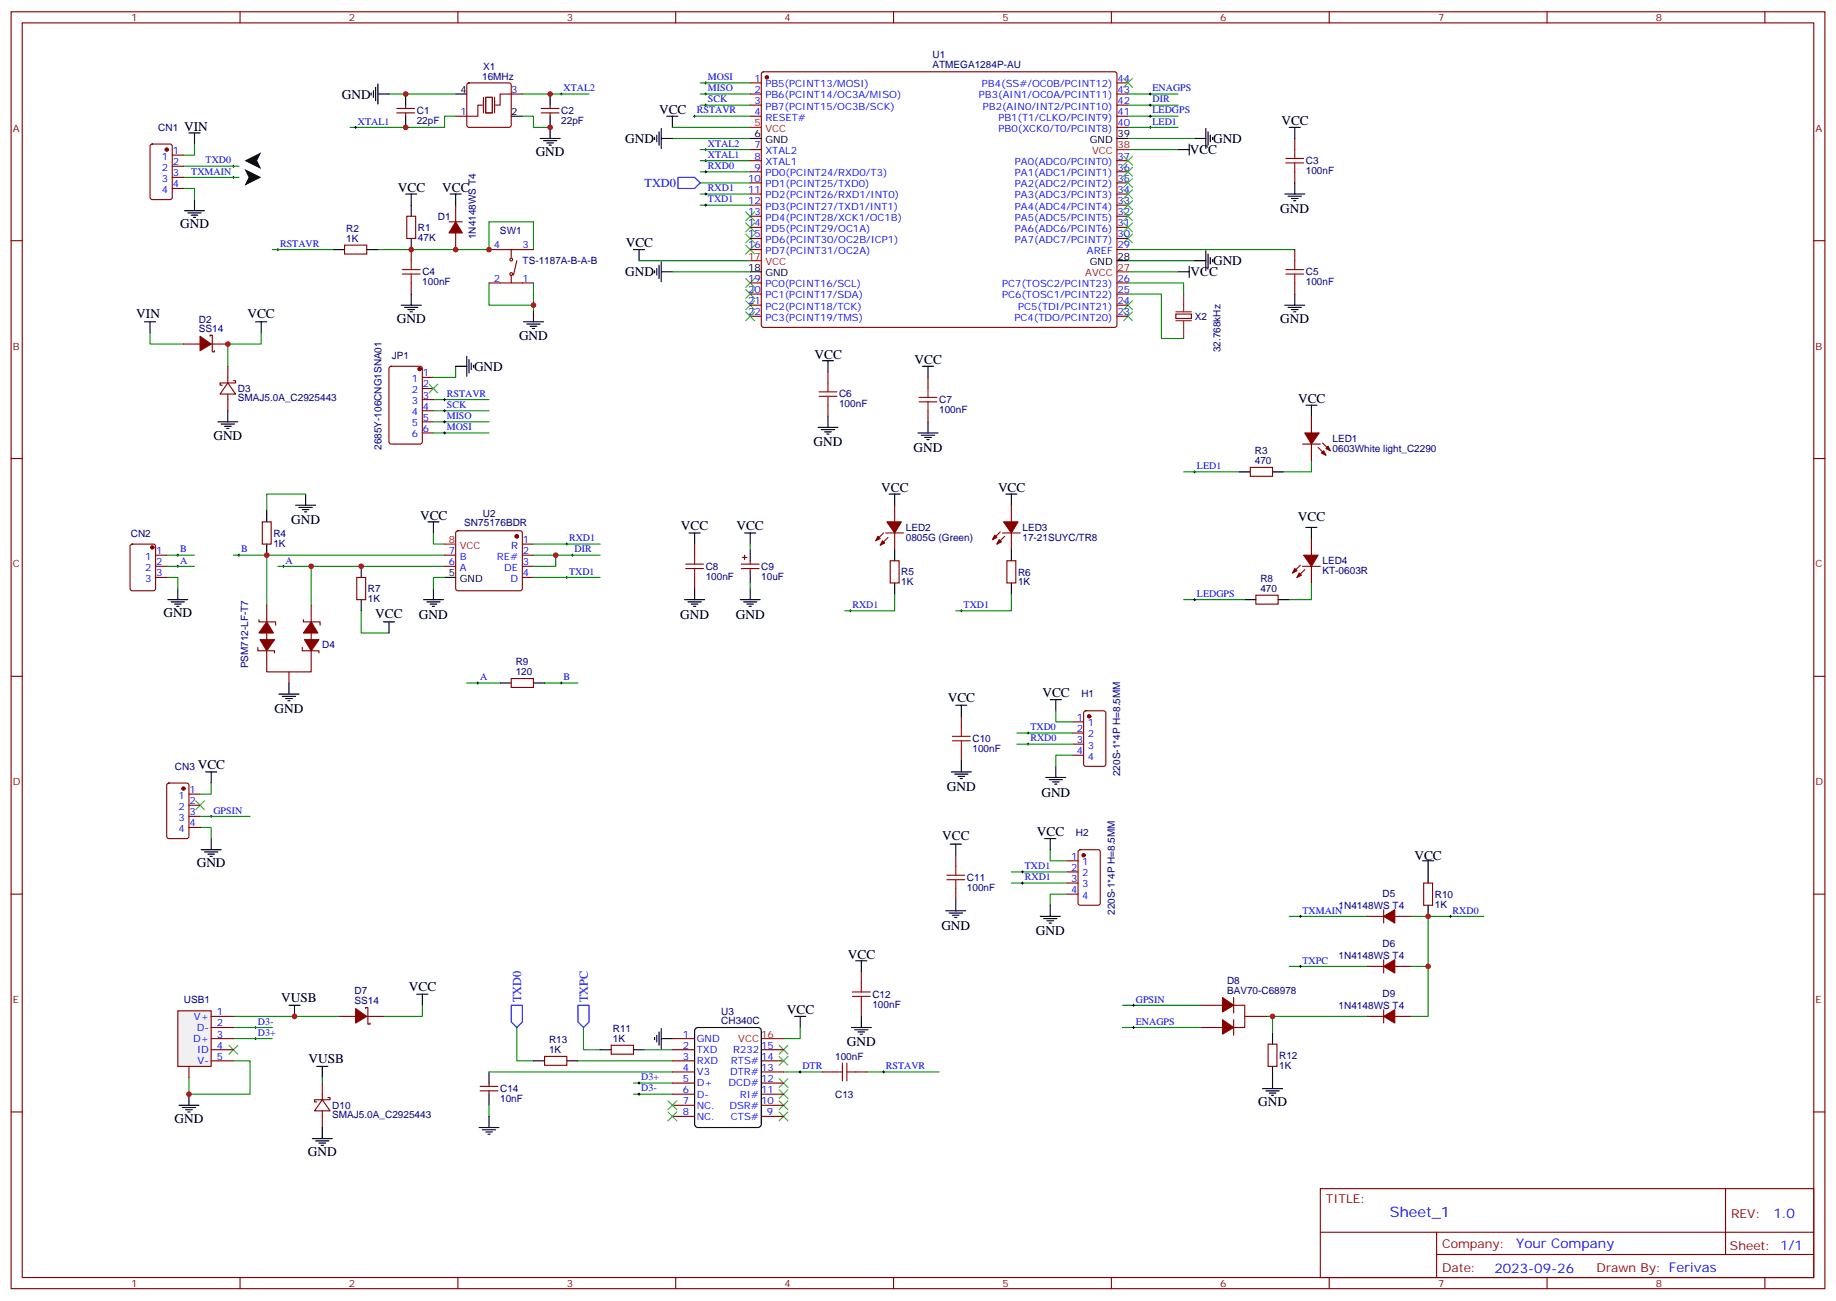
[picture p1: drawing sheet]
<svg xmlns="http://www.w3.org/2000/svg" width="583mm" height="413mm" viewBox="0 0 583 413" stroke-linecap="round" stroke-linejoin="round" font-family="sans-serif">
<g fill="none" stroke="#870000" stroke-width=".35">
<path d="M3.5 3.7h575.8v405.4h-575.8zM7.1 7.3h568.6v398.3h-568.6zM76.2 3.7v3.6M145.3 3.7v3.6M214.5 3.7v3.6M283.6 3.7v3.6M352.8 3.7v3.6M421.9 3.7v3.6M491.1 3.7v3.6M560.2 3.7v3.6M125.9 35.8h5.7M125.9 34.4h5.7"/>
<path d="M128.8 33.4v1M128.8 35.8v1.1M144.6 36.9h3.6M148.4 26.5l.5-.2h12.7l.5 .2 .2 .5v12.7l-.3 .5-.4 .2h-12.7l-.5-.2-.2-.5v-12.7zM162.3 29.8h3.5M171.8 35.8h5.6M171.8 34.4h5.6M174.6 33.4v1M174.6 35.8v1.1M238.1 36.9h3.6M238.1 29.8h3.6M238.1 26.3h3.6"/>
<path d="M238.1 33.4h3.6M241.9 23l.5-.2h111.4l.5 .2 .2 .5v80l-.7 .4h-111.7l-.4-.7v-79.7zM354.5 36.9h3.6M354.5 29.8h3.6M354.5 26.3h3.6M354.5 33.4h3.6M47.9 45.9l.4-.2h5.7l.6 .5 .1 16.5-.5 .6-5.9 .1-.6-.5-.1-16.5zM54.7 49.2h3.5M54.7 52.8h3.5M54.7 56.3h3.5M54.7 59.8h3.5M238.1 47.5h3.6"/>
<path d="M238.1 51h3.6M238.1 54.5h3.6M238.1 58.1h3.6M354.5 51h3.6M354.5 54.5h3.6M354.5 58.1h3.6M354.5 40.4h3.6M3.5 76.4h3.6M109.4 77.8h7v2.8h-7zM129.1 68.7h2.8v7h-2.8zM130.5 79.2v3.6M142.5 70.4h4.3"/>
<path d="M144.6 65.1v5.3M144.6 73.9v5.3M155.2 79.2h14.1M162.3 79.2v2.5M238.1 79.2h3.6M238.1 61.6h3.6M238.1 65.1h3.6M238.1 68.7h3.6M238.1 72.2h3.6M238.1 75.7h3.6M354.5 79.2h3.6M354.5 61.6h3.6"/>
<path d="M354.5 65.1h3.6M354.5 68.7h3.6M354.5 72.2h3.6M354.5 75.7h3.6M411 79.2v3.6M575.7 76.4h3.6M130.5 89.8v3.5M155.2 89.8h14.1M162.3 87.3v2.5M164 82.8l-1 4.5M238.1 89.8h3.6M238.1 93.3h3.6"/>
<path d="M238.1 96.9h3.6M354.5 89.8h3.6M354.5 93.3h3.6M354.5 96.9h3.6M373.2 99.7h5v1.4h-5zM411 89.8v3.5M58.2 109.2h5.3M66.7 106.8v-.4h.7v5.3h.7v-.4M67 109.2h5.3M123.7 116.5l.5-.2h9.1l.7 .4 .1 23.6-.5 .6-9.4 .1-.7-.5v-23.5zM134.1 119.8h3.5M238.1 100.4h3.6"/>
<path d="M262.8 118v3.6M354.5 100.4h3.6M134.1 123.3h3.5M134.1 126.9h3.5M134.1 130.4h3.5M134.1 133.9h3.5M134.1 137.4h3.5M262.8 128.6v3.6M3.5 145.6h3.6M396.9 148.4h7v2.8h-7zM575.7 145.6h3.6M41.5 172.9l.5-.2h6.7l.6 .5 .1 13.6-.5 .7h-6.9l-.7-.4v-13.7z"/>
<path d="M49.4 176.2h3.5M49.4 179.8h3.5M83.3 165.7h2.8v7h-2.8zM141.1 176.2h3.5M141.1 179.8h3.5M144.9 168.7l.4-.2h19.8l.5 .2 .2 .5v17.6l-.2 .5-.5 .2h-19.8l-.5-.2-.2-.5v-17.6zM165.8 172.7h3.5M165.8 176.2h3.5M165.8 179.8h3.5M220.5 172.7v3.5M235.3 179.1h5.6M235.7 177h1.4"/>
<path d="M236.4 176.2v1.5M238.1 178v1.1M280.5 169.2l-2.5 2.5M281.2 169.2h5.6M281.9 170.6l-2.5 2.5M282.6 178h2.8v7.1h-2.8zM284 160.4v5.3M284 169.2v5.3M317.5 168.8l-2.5 2.5M318.2 169.2h5.6M318.9 170.3l-2.5 2.4M319.6 178h2.8v7.1h-2.8z"/>
<path d="M321 160.4v5.3M321 169.2v5.3M49.4 183.3h3.5M82.2 196.7v.7h5.3v1.1M84.7 192.1v5.3M96.3 196.7v.7h5.3v1.1M98.8 192.1v5.3M113.2 183.3h2.9v7.1h-2.9zM165.8 183.3h3.5M220.5 183.3v3.5M235.3 180.5h5.6M238.1 180.5v1"/>
<path d="M3.5 214.7h3.6M81.8 205.5v1.1h5.3v.7M84.7 206.6v6.7h14.1v-6.7M84.7 200.9v2.2M91.7 213.3v3.5M96 205.5v1.1h5.2v.7M98.8 200.9v2.2M162.3 215.4h7v2.8h-7zM575.7 214.7h3.6M3.5 283.8h3.6M575.7 283.8h3.6M273.4 308.5v3.6"/>
<path d="M273.4 319.1v3.6M107.6 322.7h5.3M116.1 320.2v-.4h.7v5.3h.7v-.3M116.4 322.7h5.3M172.9 335.4h7v2.8h-7zM194 331.8h7.1v2.8h-7.1zM213.4 333.2h7.1M213.4 336.8h7.1M213.4 329.7h7.1M241.7 333.2h7M241.7 336.8h7M3.5 353h3.6"/>
<path d="M102.3 349.1l2.5 3.5h-5zM102.3 343.8v5.3M102.3 352.6v5.3M104.1 348.4h.7v.7h-5v.7h.7M152.4 346.3h5.6M152.4 344.9h5.6M155.2 343.8v1.1M155.2 346.3v1M213.4 340.3h7.1M213.4 343.8h7.1M213.4 347.3h7.1M213.4 350.9h7.1"/>
<path d="M213.4 354.4h7.1M241.7 340.3h7M241.7 343.8h7M241.7 347.3h7M241.7 350.9h7M241.7 354.4h7M261.1 340.3h3.5M271.6 340.3h3.6M575.7 353h3.6M419.1 377.3h156.6v28.3h-156.6zM547.7 377.4v20.8M419.1 391.2h156.5"/>
<path d="M456 398.2h119.6M456 391.2v14.1M76.2 405.6v3.5M145.3 405.6v3.5M214.5 405.6v3.5M283.6 405.6v3.5M352.8 405.6v3.5M421.9 405.6v3.5M491.1 405.6v3.5M560.2 405.6v3.5"/>
<circle cx="162.3" cy="82.4" r=".44"/>
<circle cx="162.3" cy="87" r=".44"/>
</g>
<g fill="none" stroke="#000" stroke-width=".32">
<path d="M177.8 29.8h.7M178.2 29.5v.7M220.1 36.9h.7M220.5 36.5v.8M223.7 26.3h.7M223.7 33.4h.7M223.7 29.8h.7M224 26v.7M224 29.5v.7M224 33v.7M73.7 52.8h.7M73.7 56.3h.7"/>
<path d="M74.1 52.4v.7M74.1 56v.7M112.5 40.4h.7M112.9 40.1v.7M223.7 47.5h.7M223.7 51h.7M224 47.1v.7M224 50.7v.7M364.8 40.4h.7M365.1 40.1v.7M87.8 79.2h.7M88.2 78.9v.7"/>
<path d="M140.8 126.9h.7M140.8 130.4h.7M140.8 133.9h.7M140.8 137.4h.7M141.1 126.5v.7M141.1 130v.7M141.1 133.6v.7M141.1 137.1v.7M378.9 149.8h.7M379.2 149.4v.7M56.1 179.8h.7M56.1 176.2h.7"/>
<path d="M56.4 175.9v.7M56.4 179.4v.7M75.5 176.2h.7M75.8 175.9v.7M89.6 179.8h.7M90 179.4v.7M179.6 172.7h.7M179.9 172.4v.7M181.3 176.2h.7M181.7 175.9v.7M179.6 183.3h.7M179.9 183v.7"/>
<path d="M269.5 193.9h.7M269.9 193.5v.7M304.8 193.9h.7M305.2 193.5v.7M151.3 216.8h.7M151.7 216.5v.7M177.8 216.8h.7M178.2 216.5v.7M80.8 329.7h.7M80.8 326.2h.7M81.1 325.8v.7M81.1 329.4v.7"/>
<path d="M254 339.9v.7M280.5 339.9v.7M202.5 343.8h.7M202.5 347.3h.7M202.8 343.5v.7M202.8 347v.7M253.6 340.3h.8M280.1 340.3h.7"/>
</g>
<g fill="none" stroke="#000" stroke-width=".35">
<path d="M117.8 29.5v.7M118.5 28.8v2.1M119.2 27.7v4.3M119.9 29.8h3.6M119.9 26.7v6.3M128.8 29.8v3.6M128.8 36.9v3.5M144.6 29.8h3.6M162.3 36.9h3.5M174.6 29.8v3.6M174.6 36.9v7.1M211.7 36.9h3.5"/>
<path d="M213.4 36.9v3.5M60 42.2h3.5M61.7 42.2v3.5M171.4 44h6.4M172.5 44.7h4.2M173.6 45.4h2.1M174.3 46.1h.7M207.8 43.6v.7M208.5 42.9v2.1M209.2 41.8v4.3M209.9 44h3.5M209.9 40.8v6.3"/>
<path d="M238.1 44h3.6M354.5 44h3.6M373.9 47.5h3.6M377.5 45.7v3.5M379.2 44h3.6M382.8 40.8v6.3M383.5 41.8v4.3M384.2 42.9v2.1M384.9 43.6v.7M58.6 66.9h6.3M59.6 67.6h4.3M60.7 68.3h2.1"/>
<path d="M61.4 69h.7M61.7 63.4v3.5M105.8 79.2h3.6M116.4 79.2h3.5M128.8 61.6h3.5M130.5 61.6v7.1M130.5 75.7v3.5M142.9 61.6h3.5M144.6 61.6v3.5M201.1 79.2h3.5M202.8 79.2v3.6M382.8 79.6v6.3"/>
<path d="M127.4 96.9h6.3M128.4 97.6h4.2M129.5 98.3h2.1M130.2 99h.7M130.5 93.3v3.6M169.3 98.6v3.6M207.8 85.9v.7M208.5 85.2v2.1M209.2 84.2v4.2M209.9 86.3h3.5M209.9 83.1v6.4M238.1 86.3h3.6"/>
<path d="M354.5 82.8h3.6M373.9 86.3h3.6M377.5 84.5v3.6M379.2 82.8h3.6M383.5 80.6v4.3M384.2 81.7v2.1M384.9 82.4v.7M407.8 96.9h6.4M408.9 97.6h4.2M409.9 98.3h2.1M410.6 99h.7M411 93.3v3.6"/>
<path d="M45.9 102.2h3.5M47.6 102.2v3.5M81.1 102.2h3.6M82.9 102.2v3.5M144.6 116.3h3.6M148.2 113.1v6.4M148.9 114.2v4.2M149.6 115.2v2.1M150.3 115.9v.7M166.2 102.2h6.3M167.2 102.9h4.2M168.3 103.6h2.1"/>
<path d="M169 104.3h.7M261.1 114.5h3.5M262.8 114.5v3.5M259.6 135.7h6.4M260.7 136.4h4.2M261.8 137.1h2.1M262.5 137.8h.7M262.8 132.2v3.5M414.5 128.6h3.5M416.3 128.6v3.6M97 156.8v3.6M282.2 156.8h3.6"/>
<path d="M284 156.8v3.6M319.3 156.8h3.5M321 156.8v3.6M393.3 149.8h3.6M403.9 149.8h3.6M84.7 162.1v3.6M84.7 172.7v3.5M93.8 160.4h6.4M94.9 161.1h4.2M96 161.8h2.1M96.7 162.5h.7M114.7 179.8v3.5"/>
<path d="M135.8 165.7h3.5M137.6 165.7v3.5M218.7 169.2h3.5M220.5 169.2v3.5M236.4 169.2h3.5M238.1 169.2v3.5M238.1 174.5v3.5M284 174.5v3.5M321 174.5v3.5M53.3 190.4h6.3M54.3 191.1h4.3M55.4 191.8h2.1"/>
<path d="M56.1 192.5h.7M56.4 186.8v3.6M114.7 190.4v3.5M121.7 197.4h3.5M123.5 197.4v3.5M134.4 190.4h6.4M135.5 191.1h4.2M136.5 191.8h2.1M137.2 192.5h.7M137.6 186.8v3.6M141.1 183.3h3.5M217.3 190.4h6.4"/>
<path d="M218.4 191.1h4.2M219.4 191.8h2.1M220.1 192.5h.7M220.5 186.8v3.6M234.9 190.4h6.4M236 191.1h4.2M237.1 191.8h2.1M237.8 192.5h.7M238.1 181.5v3.6M238.1 186.8v3.6M284 185.1v3.5M321 185.1v3.5"/>
<path d="M91.7 216.8v3.5M158.7 216.8h3.6M169.3 216.8h3.6M88.5 220.3h6.4M89.6 221.1h4.2M90.7 221.8h2.1M91.4 222.5h.7M132.3 315.6h3.5M134.1 315.6v3.5M271.6 305h3.6M273.4 305v3.5M100.5 338.5h3.6"/>
<path d="M102.3 338.5v3.6M169.3 336.8h3.6M179.9 336.8h3.5M190.5 333.2h3.5M201.1 333.2h3.5M207.8 329.4v.7M208.5 328.6v2.2M209.2 327.6v4.2M209.9 326.5v6.4M209.9 329.7h3.5M220.7 326.6l.8-.4h19.1l.8 .4 .3 .6v29.7l-.5 .8-.6 .2h-19.1l-.8-.5-.2-.5v-29.7zM252.2 322.7h3.6"/>
<path d="M254 322.7v3.5M270.2 326.2h6.4M271.3 326.9h4.2M272.3 327.6h2.2M273 328.3h.8M273.4 322.7v3.5M56.8 350.9h6.3M57.9 351.6h4.2M58.9 352.3h2.1M59.6 353h.7M60 347.3v3.6M102.3 357.9v3.6"/>
<path d="M152 357.9h6.4M153.1 358.6h4.2M154.2 359.3h2.1M155.2 340.3v3.5M155.2 347.3v3.6M155.2 354.4v3.5M99.1 361.5h6.4M100.2 362.2h4.2M101.2 362.9h2.2M102 363.6h.7M154.9 360h.7"/>
</g>
<g fill="none" stroke="#008700" stroke-width=".35">
<path d="M123.5 29.8h21.1M144.6 36.9h-3.5v3.5h-30M165.8 36.9h3.5v3.5h5.3M165.8 29.8h21.2M220.5 36.9h17.6M222.2 26.3h15.9M222.2 33.4h15.9M222.2 29.8h15.9M358.1 36.9h15.8M358.1 33.4h15.8M358.1 29.8h15.8M58.2 59.8h3.5v3.6"/>
<path d="M58.2 52.8h17.6M58.2 56.3h17.6M61.7 45.7v3.5h-3.5M213.4 40.4h24.7M213.4 44h24.7M222.2 54.5h15.9M222.2 58.1h15.9M222.2 47.5h15.9M222.2 51h15.9M358.1 47.5h15.8M358.1 44h21.1M86.4 79.2h19.4"/>
<path d="M119.9 79.2h35.3v-8.8h14.1v8.8M222.2 65.1h15.9M222.2 61.6h15.9M358.1 79.2h52.9M155.2 89.8v7.1h14.1M169.3 89.8v8.8M202.8 82.8h35.3M213.4 86.3h24.7M358.1 93.3h10.6v14.2h7M358.1 89.8h17.6v3.5M358.1 86.3h15.8M358.1 82.8h21.1"/>
<path d="M47.6 105.7v3.5h10.6M82.9 105.7v3.5h-10.6v7.1M144.6 116.3v3.5h-7M137.6 126.9h17.6M137.6 130.4h17.6M137.6 133.9h17.6M137.6 137.4h17.6M97 156.8h-12.3v5.3M375.7 149.8h17.6M416.3 146.3v3.5h-8.8M52.9 179.8h8.8M52.9 176.2h8.8"/>
<path d="M74.1 176.2h67M84.7 176.2v15.9M88.2 179.8h52.9M98.8 179.8v12.3M137.6 169.2v3.5h3.5M169.3 176.2h7.1v3.6h-7.1M169.3 172.7h21.2M176.4 176.2h14.1M238.1 172.7v1.8M52.9 183.3h3.5v3.5M114.7 193.9v7h8.8M141.1 183.3h-3.5v3.5"/>
<path d="M169.3 183.3h21.2M238.1 185.1v1.7M284 188.6v5.3h-15.9M321 188.6v5.3h-17.6M148.2 216.8h10.5M172.9 216.8h10.5M134.1 319.1v3.6h-12.4M74.1 336.8h5.3v10.5h-19.4v-5.2M74.1 322.7h33.5M74.1 329.7h12.3M74.1 326.2h12.3M164 326.2v10.6h5.3"/>
<path d="M183.4 336.8h30M185.2 326.2v7h5.3M204.6 333.2h8.8M254 326.2v3.5h-5.3M102.3 342.1v1.7M155.2 350.9v3.5M155.2 340.3h58.2M201.1 347.3h12.3M201.1 343.8h12.3M248.7 340.3h12.4M275.2 340.3h22.9"/>
</g>
<g fill="#870000" stroke="#870000" stroke-width=".35">
<path d="M144.6 70.4l2.2 3.5h-4.3z"/>
<path d="M63.5 106.8l3.5 2.4-3.5 2.1z"/>
<path d="M317.1 171.3l.8 .7-1.5 .7z"/>
<path d="M315.7 169.9l.7 .7-1.4 .7z"/>
<path d="M318.6 165.7h4.5l-2.1 3.5z"/>
<path d="M280.1 171.7l.7 .7-1.4 .7z"/>
<path d="M278.7 170.3l.7 .7-1.4 .7z"/>
<path d="M281.5 165.7h4.6l-2.1 3.5z"/>
<path d="M96.7 203.1h4.5l-2.4 3.5z"/>
<path d="M98.8 197.4l2.1 3.5h-4.6z"/>
<path d="M82.5 203.1h4.6l-2.4 3.5z"/>
<path d="M84.7 197.4l2.1 3.5h-4.6z"/>
<path d="M112.9 320.2l3.5 2.5-3.5 2.1z"/>
<circle cx="52.9" cy="47.5" r=".53"/>
<circle cx="133.2" cy="117.2" r=".53"/>
<circle cx="243.4" cy="24.6" r=".53"/>
<circle cx="164" cy="170.3" r=".53"/>
<circle cx="48.3" cy="173.8" r=".53"/>
</g>
<path d="M77.6 51l5.3-2.6-1.3 2.6 1.3 2.7zM77.6 53.7l5.3 2.6-5.3 2.6 1.3-2.6z" fill="#000"/>
<g fill="none" stroke="#3c3" stroke-width=".35">
<path d="M236.7 67.2l2.8 2.9M236.7 70.8l2.8 2.8M236.7 74.3l2.8 2.8M236.7 77.8l2.8 2.8M239.5 67.2l-2.8 2.9M239.5 70.8l-2.8 2.8M239.5 74.3l-2.8 2.8M239.5 77.8l-2.8 2.8M356.7 74.3l2.8 2.8M359.5 74.3l-2.8 2.8M236.7 88.4l2.8 2.8M236.7 91.9l2.8 2.9"/>
<path d="M236.7 95.5l2.8 2.8M239.5 88.4l-2.8 2.8M239.5 91.9l-2.8 2.9M239.5 95.5l-2.8 2.8M356.7 99l2.8 2.8M356.7 95.5l2.8 2.8M359.5 99l-2.8 2.8M359.5 95.5l-2.8 2.8M136.2 121.9l2.8 2.8M139 121.9l-2.8 2.8M72.7 331.8l2.8 2.8M75.5 331.8l-2.8 2.8"/>
<path d="M247.3 331.8l2.8 2.8M247.3 335.4l2.8 2.8M250.1 331.8l-2.8 2.8M250.1 335.4l-2.8 2.8M212 349.5l2.8 2.8M212 353l2.8 2.8M214.8 349.5l-2.8 2.8M214.8 353l-2.8 2.8M247.3 342.4l2.8 2.8M247.3 345.9l2.8 2.9M247.3 349.5l2.8 2.8M247.3 353l2.8 2.8"/>
<path d="M250.1 342.4l-2.8 2.8M250.1 345.9l-2.8 2.9M250.1 349.5l-2.8 2.8M250.1 353l-2.8 2.8"/>
</g>
<path d="M373.2 99h5M375.7 93.3v5.7M373.2 101.8h5M375.7 101.8v5.7" fill="none" stroke="#8c2424" stroke-width=".35"/>
<g fill="none" stroke="#a10000" stroke-width=".35">
<path d="M127.7 87h5.6M127.7 85.6h5.6M130.5 82.8v2.8M130.5 87v2.8M408.2 87h5.6M408.2 85.6h5.6M411 82.8v2.8M411 87v2.8M260 125.8h5.6M260 124.4h5.6M262.8 121.6v2.8M262.8 125.8v2.8"/>
<path d="M217.7 179.1h5.6M220.5 176.2v2.9M217.7 180.5h5.6M220.5 180.5v2.8M270.6 316.3h5.6M270.6 314.9h5.6M273.4 312.1v2.8M273.4 316.3v2.8M267.4 337.5v5.6M268.8 337.5v5.6M264.6 340.3h2.8M268.8 340.3h2.8"/>
</g>
<path d="M215.2 56.3h5.3l1.7 1.8-1.7 1.7h-5.3zM162.3 319.1h3.5v5.3l-1.8 1.8-1.7-1.8zM183.4 319.1h3.6v5.3l-1.8 1.8-1.8-1.8z" fill="none" stroke="#00f" stroke-width=".35"/>
<path d="M153.1 33.4h-1.4v3.5h-3.5M153.5 30.9v4.9M154.2 30.9h2.1v4.9h-2.1zM157 30.9v4.9M162.3 29.8h-3.6v3.6h-1.4" fill="none" stroke="#870012" stroke-width=".35"/>
<path d="M238.1 40.4h3.6M354.5 47.5h3.6M238.1 82.8h3.6M354.5 86.3h3.6M141.1 172.7h3.5M241.7 329.7h7" fill="none" stroke="#f00" stroke-width=".35"/>
<path d="M56.4 320.9h10.6v17.6h-10.6z" fill="#f0f0f0" stroke="#870000" stroke-width=".35"/>
<g fill="none" stroke="#870000" stroke-width=".35">
<path d="M411 44v3.5M411 54.5v3.6M72.3 116.3v5.3M294.6 119.8v3.5M72.3 121.6l2.5 3.5h-5zM72.3 125.1v5.3M74.1 120.9h.7v.7h-5v.7h.8M294.6 130.4v3.5M416.3 132.2v5.2M413.5 141h5.6M416.3 141v5.3M418.4 142l2.5 2.5"/>
<path d="M419.8 140.6l2.5 2.5M412.7 179.4l-2.4 2.5M413.5 179.8h5.6M416.3 171v5.2M416.3 179.8v5.3M398.6 188.9h7.1v2.9h-7.1zM414.2 180.8l-2.5 2.5M305.2 227.4v3.5M305.2 238v3.5M340.4 229.2h3.6M340.4 232.7h3.6M340.4 236.2h3.6"/>
<path d="M340.4 239.7h3.6M344.2 225.8l.5-.2h5.6l.7 .5v16.5l-.4 .6-5.9 .1-.7-.5v-16.5zM53.2 248.8l.4-.2h5.7l.6 .4 .1 16.5-.5 .7h-5.9l-.6-.5-.1-16.4zM60 252.1h3.5M60 255.6h3.5M60 259.2h3.5M60 262.7h3.5M303.4 271.5v3.5M338.7 273.3h3.5M338.7 276.8h3.5M342.4 269.9l.5-.2h5.6l.7 .5v16.5l-.4 .6-5.9 .1-.7-.5v-16.5zM303.4 282.1v3.5"/>
<path d="M338.7 280.3h3.5M338.7 283.8h3.5M433.9 290.9h5.3M439.2 288.8v4.2M442.7 290.9h5.3M451.9 280.3h2.8v7.1h-2.8zM381 319.1h7.1M391.6 319.1h3.5v7.1h-3.5M391.6 316.7v4.9M433.9 306.8h5.3M439.2 304.7v4.2M442.7 306.8h5.3"/>
<path d="M60 338.5v3.6M67 322.7h7.1M67 326.2h7.1M67 329.7h7.1M67 333.2h7.1M67 336.8h7.1M381 326.2h7.1M391.6 323.7v4.9M395.1 322.7h7.1M402.5 331.5h2.8v7h-2.8zM433.9 322.7h5.3M439.2 320.5v4.3"/>
<path d="M442.7 322.7h5.3"/>
</g>
<g fill="none" stroke="#000" stroke-width=".35">
<path d="M409.2 40.4h3.5M411 40.4v3.6M411 58.1v3.5M407.8 61.6h6.4M408.9 62.3h4.2M409.9 63h2.1M410.6 63.7h.7M292.8 116.3h3.5M294.6 116.3v3.5M69.1 133.9h6.4M70.2 134.6h4.2M71.3 135.3h2.1"/>
<path d="M72 136h.7M72.3 130.4v3.5M291.4 137.4h6.3M292.5 138.1h4.2M293.5 138.9h2.1M294.2 139.6h.7M294.6 133.9v3.5M414.5 167.4h3.5M416.3 167.4v3.6M395.1 190.4h3.5M405.7 190.4h3.5M303.4 223.9h3.5"/>
<path d="M305.2 223.9v3.5M333.4 222.1h3.5M335.1 222.1v3.5M65.3 245h3.5M67 245v3.6M302 245h6.3M303 245.7h4.3M304.1 246.5h2.1M304.8 247.2h.7M305.2 241.5v3.5M332 246.8h6.3M333 247.5h4.3"/>
<path d="M334.1 248.2h2.1M334.8 248.9h.7M335.1 243.3v3.5M63.9 269.7h6.3M64.9 270.4h4.2M66 271.1h2.1M66.7 271.9h.7M67 266.2v3.5M301.6 268h3.6M303.4 268v3.5M331.6 266.2h3.5M333.4 266.2v3.5"/>
<path d="M451.6 273.3h3.5M453.3 273.3v7M300.2 289.1h6.4M301.3 289.8h4.2M302.3 290.5h2.1M303 291.3h.7M303.4 285.6v3.5M330.2 290.9h6.3M331.3 291.6h4.2M332.3 292.3h2.1M333 293h.7M333.4 287.4v3.5"/>
<path d="M453.3 287.4v3.5M91.7 319.1h3.5M93.5 319.1v3.6M403.9 327.9v3.6M403.9 338.5v7.1M400.8 345.6h6.3M401.8 346.3h4.2M402.9 347h2.1M403.6 347.7h.7"/>
</g>
<g fill="none" stroke="#000" stroke-width=".32">
<path d="M364.8 33.4h.7M364.8 36.9h.7M364.8 29.8h.7M365.1 29.5v.7M365.1 33v.7M365.1 36.5v.8M223.7 54.5h.7M224 54.2v.7M223.7 65.1h.7M223.7 61.6h.7M224 61.2v.7M224 64.8v.7"/>
<path d="M378.9 190.4h.7M379.2 190v.7M326 236.2h.7M326 232.7h.7M326.3 232.3v.7M326.3 235.9v.7M66.7 259.2h.7M67 258.8v.7M324.2 276.8h.7M324.6 276.4v.7M324.6 280v.7M324.2 280.3h.7"/>
<path d="M412.4 290.9h.7M412.7 290.5v.8M460 290.9h.7M460.4 290.5v.8M359.5 319.1h.7M359.8 318.8v.7M412.4 306.8h.7M412.7 306.4v.7M359.5 326.2h.7M359.8 325.8v.7"/>
</g>
<g fill="none" stroke="#008700" stroke-width=".35">
<path d="M358.1 40.4h15.8M375.7 190.4h19.4M416.3 185.1v5.3h-7.1M322.8 236.2h17.6M322.8 232.7h17.6M335.1 225.6v3.6h5.3M340.4 239.7h-5.3v3.6M63.5 259.2h15.9M67 248.6v3.5h-3.5M63.5 262.7h3.5v3.5M321 276.8h17.7M333.4 269.7v3.6h5.3"/>
<path d="M321 280.3h17.7M338.7 283.8h-5.3v3.6M409.2 290.9h24.7M448 290.9h5.3v15.9h-5.3M453.3 290.9h17.7M356.3 319.1h24.7M409.2 306.8h24.7M453.3 306.8v15.9h-5.3M356.3 326.2h24.7M402.2 322.7h1.7v5.2M403.9 322.7h30"/>
</g>
<g fill="#870000" stroke="#870000" stroke-width=".35">
<path d="M419.5 143.8l.7-.7 .7 1.4z"/>
<path d="M420.9 142.4l.7-.7 .7 1.4z"/>
<path d="M414.2 137.4h4.5l-2.4 3.6z"/>
<path d="M412.4 181.9l.7 .7-1.4 .7z"/>
<path d="M411 180.5l.7 .7-1.4 .7z"/>
<path d="M413.8 176.2h4.6l-2.1 3.6z"/>
<path d="M439.2 290.9l3.5-2.1v4.2z"/>
<path d="M439.2 306.8l3.5-2.1v4.2z"/>
<path d="M388.1 316.7l3.5 2.4-3.5 2.1z"/>
<path d="M388.1 323.7l3.5 2.5-3.5 2.1z"/>
<path d="M439.2 322.7l3.5-2.2v4.3z"/>
<circle cx="58.2" cy="250.3" r=".53"/>
<circle cx="344" cy="271.5" r=".53"/>
<circle cx="345.7" cy="227.4" r=".53"/>
</g>
<g fill="none" stroke="#3c3" stroke-width=".35">
<path d="M356.7 24.9l2.8 2.8M359.5 24.9l-2.8 2.8M356.7 56.7l2.8 2.8M356.7 53.1l2.8 2.9M356.7 49.6l2.8 2.8M359.5 56.7l-2.8 2.8M359.5 53.1l-2.8 2.9M359.5 49.6l-2.8 2.8M356.7 70.8l2.8 2.8M356.7 67.2l2.8 2.9M356.7 63.7l2.8 2.8M356.7 60.2l2.8 2.8"/>
<path d="M359.5 70.8l-2.8 2.8M359.5 67.2l-2.8 2.9M359.5 63.7l-2.8 2.8M359.5 60.2l-2.8 2.8M236.7 99l2.8 2.8M239.5 99l-2.8 2.8M62.1 254.2l2.8 2.8M64.9 254.2l-2.8 2.8"/>
</g>
<g fill="none" stroke="#a10000" stroke-width=".35">
<path d="M408.2 51.7h5.6M408.2 50.3h5.6M411 47.5v2.8M411 51.7v2.8M291.7 127.6h5.7M291.7 126.2h5.7M294.6 123.3v2.9M294.6 127.6v2.8M302.3 235.2h5.7M302.3 233.8h5.7M305.2 230.9v2.9M305.2 235.2v2.8"/>
<path d="M300.6 279.3h5.6M300.6 277.8h5.6M303.4 275v2.8M303.4 279.3v2.8"/>
</g>
<g fill="#c00">
<circle cx="155.2" cy="79.2" r=".88"/>
<circle cx="169.3" cy="96.9" r=".88"/>
<circle cx="130.5" cy="79.2" r=".88"/>
<circle cx="144.6" cy="79.2" r=".88"/>
<circle cx="174.6" cy="40.4" r=".88"/>
<circle cx="128.8" cy="40.4" r=".88"/>
<circle cx="128.8" cy="29.8" r=".88"/>
<circle cx="174.6" cy="29.8" r=".88"/>
<circle cx="114.7" cy="179.8" r=".88"/>
<circle cx="84.7" cy="176.2" r=".88"/>
<circle cx="98.8" cy="179.8" r=".88"/>
<circle cx="176.4" cy="176.2" r=".88"/>
<circle cx="60" cy="347.3" r=".88"/>
<circle cx="93.5" cy="322.7" r=".88"/>
<circle cx="453.3" cy="290.9" r=".88"/>
<circle cx="453.3" cy="306.8" r=".88"/>
<circle cx="403.9" cy="322.7" r=".88"/>
<circle cx="72.3" cy="109.2" r=".88"/>
</g>
<text font-size="4.6" fill="#00f" x="441.2" y="386.4">Sheet_1</text>
<g font-size="4.2">
<text x="108.5" y="31.3">GND</text>
<text x="58.5" y="41.5">VIN</text>
<text x="209.2" y="36.2">VCC</text>
<text x="406.8" y="39.7">VCC</text>
<text x="198.4" y="45.4">GND</text>
<text x="385.1" y="45.4">GND</text>
<text x="170" y="49.6">GND</text>
<text x="377.6" y="48.9">VCC</text>
<text x="126.3" y="60.9">VCC</text>
<text x="140.4" y="60.9">VCC</text>
<text x="406.4" y="67.6">GND</text>
<text x="57.2" y="72.5">GND</text>
<text x="198.6" y="78.5">VCC</text>
<text x="198.4" y="87.7">GND</text>
<text x="377.9" y="87.7">VCC</text>
<text x="385.1" y="84.2">GND</text>
<text x="43.3" y="101.1">VIN</text>
<text x="78.5" y="101.1">VCC</text>
<text x="125.9" y="102.5">GND</text>
<text x="164.7" y="107.8">GND</text>
<text x="406.4" y="102.5">GND</text>
<text x="258.6" y="113.8">VCC</text>
<text x="150.5" y="117.7">GND</text>
<text x="290.3" y="115.6">VCC</text>
<text x="412" y="127.9">VCC</text>
<text x="67.7" y="139.6">GND</text>
<text x="258.2" y="141.7">GND</text>
<text x="290" y="143.4">GND</text>
<text x="279.8" y="156.1">VCC</text>
<text x="316.8" y="156.1">VCC</text>
<text x="92.4" y="166.5">GND</text>
<text x="133.3" y="165">VCC</text>
<text x="412" y="165.3">VCC</text>
<text x="216.1" y="168.1">VCC</text>
<text x="233.8" y="168.1">VCC</text>
<text x="51.9" y="196">GND</text>
<text x="119.1" y="196.3">VCC</text>
<text x="133" y="196.4">GND</text>
<text x="215.9" y="196.4">GND</text>
<text x="233.5" y="196.4">GND</text>
<text x="330.9" y="221.4">VCC</text>
<text x="87.1" y="226.4">GND</text>
<text x="300.8" y="222.7">VCC</text>
<text x="62.8" y="244">VCC</text>
<text x="300.6" y="251.1">GND</text>
<text x="330.6" y="252.9">GND</text>
<text x="299.1" y="266.8">VCC</text>
<text x="329.1" y="265.5">VCC</text>
<text x="62.4" y="275.4">GND</text>
<text x="449" y="272.9">VCC</text>
<text x="298.8" y="295.2">GND</text>
<text x="328.8" y="297">GND</text>
<text x="269.2" y="304.3">VCC</text>
<text x="129.8" y="314.5">VCC</text>
<text x="89.2" y="318.1">VUSB</text>
<text x="249.8" y="321.9">VCC</text>
<text x="268.8" y="332.2">GND</text>
<text x="98" y="337.4">VUSB</text>
<text x="399.3" y="351.2">GND</text>
<text x="55.4" y="356.5">GND</text>
<text x="97.7" y="367.1">GND</text>
</g>
<g font-size="4.2" fill="#00f">
<text x="562.9" y="386.6">1.0</text>
<text x="481.3" y="396.2">Your Company</text>
<text x="474.4" y="404">2023-09-26</text>
</g>
<g font-size="3.9" fill="#00f">
<text x="204.6" y="59.3">TXD0</text>
<text x="165.4" y="318.2" transform="rotate(-90 165.4 318.2)">TXD0</text>
<text x="186.6" y="318.2" transform="rotate(-90 186.6 318.2)">TXPC</text>
</g>
<g font-size="3.9" fill="#800">
<text x="420.9" y="381.9">TITLE:</text>
<text x="549.5" y="386.6">REV:</text>
<text x="457.8" y="396.1">Company:</text>
<text x="549.1" y="396.7">Sheet: 1/1</text>
<text x="457.8" y="403.8">Date:</text>
<text x="506.8" y="403.9">Drawn By: Ferivas</text>
</g>
<g font-size="3.2" fill="#800">
<text x="41.6" y="6.7">1</text>
<text x="110.8" y="6.7">2</text>
<text x="179.9" y="6.7">3</text>
<text x="249.1" y="6.7">4</text>
<text x="318.2" y="6.7">5</text>
<text x="387.3" y="6.7">6</text>
<text x="456.5" y="6.7">7</text>
<text x="525.6" y="6.7">8</text>
<text x="4.1" y="41.8">A</text>
<text x="576.3" y="41.8">A</text>
<text x="4.1" y="111">B</text>
<text x="576.3" y="111">B</text>
<text x="4.1" y="180.1">C</text>
<text x="576.3" y="180.1">C</text>
<text x="4.1" y="249.3">D</text>
<text x="576.3" y="249.3">D</text>
<text x="4.1" y="318.4">E</text>
<text x="576.3" y="318.4">E</text>
<text x="41.6" y="408.6">1</text>
<text x="110.8" y="408.6">2</text>
<text x="179.9" y="408.6">3</text>
<text x="249.1" y="408.6">4</text>
<text x="318.2" y="408.6">5</text>
<text x="387.3" y="408.6">6</text>
<text x="456.5" y="408.6">7</text>
<text x="525.6" y="408.6">8</text>
</g>
<g font-size="3.2" fill="#000080">
<text x="153.4" y="22.1">X1</text>
<text x="296" y="21.7">ATMEGA1284P-AU</text>
<text x="296" y="18.6">U1</text>
<text x="153" y="25.3">16MHz</text>
<text x="50.2" y="41.6">CN1</text>
<text x="132.3" y="39.5">22pF</text>
<text x="132.3" y="36.3">C1</text>
<text x="178.2" y="39.5">22pF</text>
<text x="178.2" y="36.3">C2</text>
<text x="414.5" y="52.1">C3</text>
<text x="414.5" y="55.2">100nF</text>
<text x="139" y="69.8">D1</text>
<text x="109.9" y="76.8">1K</text>
<text x="109.9" y="73.6">R2</text>
<text x="132.6" y="76.4">47K</text>
<text x="132.6" y="73.2">R1</text>
<text x="151.1" y="75.9" transform="rotate(-90 151.1 75.9)">1N4148WS T4</text>
<text x="158.7" y="74.3">SW1</text>
<text x="165.9" y="83.9">TS-1187A-B-A-B</text>
<text x="134.1" y="87.3">C4</text>
<text x="414.5" y="87.3">C5</text>
<text x="134.1" y="90.5">100nF</text>
<text x="414.5" y="90.5">100nF</text>
<text x="379.2" y="101.5">X2</text>
<text x="63.1" y="105.3">SS14</text>
<text x="63.1" y="102.4">D2</text>
<text x="124.4" y="113.9">JP1</text>
<text x="387.4" y="111.8" transform="rotate(-90 387.4 111.8)">32.768kHz</text>
<text x="75.5" y="124.5">D3</text>
<text x="75.5" y="127.4">SMAJ5.0A_C2925443</text>
<text x="266.3" y="129.3">100nF</text>
<text x="266.4" y="126.2">C6</text>
<text x="298.1" y="131.1">100nF</text>
<text x="298.1" y="127.9">C7</text>
<text x="121.1" y="142.8" transform="rotate(-90 121.1 142.8)">2685Y-106CNG1SNA01</text>
<text x="423" y="143.6">0603White light_C2290</text>
<text x="423" y="140.3">LED1</text>
<text x="398.3" y="147.3">470</text>
<text x="398.3" y="144.1">R3</text>
<text x="147.4" y="166.8">SN75176BDR</text>
<text x="153.3" y="164.3">U2</text>
<text x="41.5" y="170.4">CN2</text>
<text x="86.8" y="173.5">1K</text>
<text x="86.8" y="170.4">R4</text>
<text x="287.5" y="171.7">0805G (Green)</text>
<text x="287.5" y="168.5">LED2</text>
<text x="324.6" y="171.8">17-21SUYC/TR8</text>
<text x="324.6" y="168.6">LED3</text>
<text x="419.8" y="179.1">LED4</text>
<text x="224" y="184">100nF</text>
<text x="224" y="180.8">C8</text>
<text x="241.7" y="184">10uF</text>
<text x="241.7" y="180.8">C9</text>
<text x="286.1" y="185.8">1K</text>
<text x="286.1" y="182.6">R5</text>
<text x="323.1" y="185.8">1K</text>
<text x="323.1" y="182.7">R6</text>
<text x="400.1" y="184.7">R8</text>
<text x="419.8" y="182.2">KT-0603R</text>
<text x="116.8" y="191.1">1K</text>
<text x="116.8" y="188">R7</text>
<text x="400.1" y="187.9">470</text>
<text x="102.3" y="205.6">D4</text>
<text x="78.8" y="212.2" transform="rotate(-90 78.8 212.2)">PSM712-LF-T7</text>
<text x="163.7" y="214.3">120</text>
<text x="163.7" y="211.1">R9</text>
<text x="343.3" y="221.2">H1</text>
<text x="308.7" y="238.7">100nF</text>
<text x="308.7" y="235.5">C10</text>
<text x="55.5" y="244.5">CN3</text>
<text x="355.6" y="246.4" transform="rotate(-90 355.6 246.4)">220S-1*4P H=8.5MM</text>
<text x="341.5" y="265.3">H2</text>
<text x="306.9" y="279.6">C11</text>
<text x="306.9" y="282.8">100nF</text>
<text x="438.8" y="284.8">D5</text>
<text x="455.4" y="285">R10</text>
<text x="353.8" y="290.5" transform="rotate(-90 353.8 290.5)">220S-1*4P H=8.5MM</text>
<text x="424.9" y="288.5">1N4148WS T4</text>
<text x="455.4" y="288.1">1K</text>
<text x="424.9" y="304.4">1N4148WS T4</text>
<text x="438.8" y="300.7">D6</text>
<text x="112.6" y="315.5">D7</text>
<text x="276.9" y="316.7">C12</text>
<text x="389.5" y="312.4">D8</text>
<text x="389.5" y="315.6">BAV70-C68978</text>
<text x="438.8" y="316.5">D9</text>
<text x="58.4" y="318.5">USB1</text>
<text x="112.6" y="318.8">SS14</text>
<text x="228.9" y="322.1">U3</text>
<text x="276.9" y="319.8">100nF</text>
<text x="424.9" y="320.3">1N4148WS T4</text>
<text x="194.5" y="327.6">R11</text>
<text x="228.9" y="325">CH340C</text>
<text x="174.3" y="334.3">1K</text>
<text x="174.3" y="331.2">R13</text>
<text x="194.5" y="330.8">1K</text>
<text x="265.1" y="336.4">100nF</text>
<text x="406" y="339.3">1K</text>
<text x="406" y="336.2">R12</text>
<text x="158.7" y="346.7">C14</text>
<text x="105.5" y="352">D10</text>
<text x="158.7" y="349.9">10nF</text>
<text x="265.1" y="348.5">C13</text>
<text x="105.5" y="355">SMAJ5.0A_C2925443</text>
</g>
<g font-size="3.2">
<text x="146.2" y="29.5">4</text>
<text x="162.3" y="36.5">2</text>
<text x="239.5" y="43.6">6</text>
<text x="243" y="45.4">GND</text>
<text x="346" y="45.4">GND</text>
<text x="354.7" y="43.6">39</text>
<text x="354.7" y="82.4">28</text>
<text x="237.4" y="85.9">18</text>
<text x="243" y="87.7">GND</text>
<text x="346" y="84.2">GND</text>
<text x="142.4" y="183">5</text>
<text x="145.9" y="184.7">GND</text>
</g>
<g font-size="3.2" fill="#00f">
<text x="162.3" y="29.5">3</text>
<text x="178.9" y="29">XTAL2</text>
<text x="224.7" y="25.4">MOSI</text>
<text x="224.7" y="29">MISO</text>
<text x="239.5" y="26">1</text>
<text x="239.5" y="29.5">2</text>
<text x="243" y="27.7">PB5(PCINT13/MOSI)</text>
<text x="311.7" y="27.7">PB4(SS#/OC0B/PCINT12)</text>
<text x="354.7" y="29.5">43</text>
<text x="354.7" y="26">44</text>
<text x="365.8" y="29">ENAGPS</text>
<text x="224.7" y="32.5">SCK</text>
<text x="239.5" y="33">3</text>
<text x="243" y="31.3">PB6(PCINT14/OC3A/MISO)</text>
<text x="243" y="34.8">PB7(PCINT15/OC3B/SCK)</text>
<text x="310.7" y="31.3">PB3(AIN1/OC0A/PCINT11)</text>
<text x="312" y="34.8">PB2(AIN0/INT2/PCINT10)</text>
<text x="354.7" y="33">42</text>
<text x="365.8" y="32.5">DIR</text>
<text x="113.6" y="39.5">XTAL1</text>
<text x="146.2" y="36.5">1</text>
<text x="221.2" y="36">RSTAVR</text>
<text x="239.5" y="36.5">4</text>
<text x="243" y="38.3">RESET#</text>
<text x="316.9" y="38.3">PB1(T1/CLKO/PCINT9)</text>
<text x="317" y="41.8">PB0(XCK0/T0/PCINT8)</text>
<text x="354.7" y="40.1">40</text>
<text x="354.7" y="36.5">41</text>
<text x="365.8" y="39.5">LED1</text>
<text x="365.8" y="36">LEDGPS</text>
<text x="224.7" y="46.6">XTAL2</text>
<text x="239.5" y="47.1">7</text>
<text x="51.4" y="50.7">1</text>
<text x="54.9" y="48.9">1</text>
<text x="54.9" y="52.4">2</text>
<text x="65.3" y="51.9">TXD0</text>
<text x="224.7" y="50.1">XTAL1</text>
<text x="224.7" y="53.7">RXD0</text>
<text x="239.5" y="50.7">8</text>
<text x="243" y="48.9">XTAL2</text>
<text x="243" y="52.4">XTAL1</text>
<text x="322.2" y="52.4">PA0(ADC0/PCINT0)</text>
<text x="354.7" y="50.7">37</text>
<text x="51.4" y="54.2">2</text>
<text x="51.4" y="57.7">3</text>
<text x="54.9" y="56">3</text>
<text x="54.9" y="59.5">4</text>
<text x="60.7" y="55.4">TXMAIN</text>
<text x="237.4" y="57.7">10</text>
<text x="239.5" y="54.2">9</text>
<text x="243" y="56">PD0(PCINT24/RXD0/T3)</text>
<text x="243" y="59.5">PD1(PCINT25/TXD0)</text>
<text x="322.2" y="59.5">PA2(ADC2/PCINT2)</text>
<text x="322.2" y="56">PA1(ADC1/PCINT1)</text>
<text x="354.7" y="57.7">35</text>
<text x="354.7" y="54.2">36</text>
<text x="51.4" y="61.2">4</text>
<text x="224.7" y="64.2">TXD1</text>
<text x="224.7" y="60.7">RXD1</text>
<text x="237.4" y="61.2">11</text>
<text x="237.4" y="64.8">12</text>
<text x="243" y="63">PD2(PCINT26/RXD1/INT0)</text>
<text x="322.2" y="63">PA3(ADC3/PCINT3)</text>
<text x="354.7" y="64.8">33</text>
<text x="354.7" y="61.2">34</text>
<text x="237.4" y="68.3">13</text>
<text x="237.4" y="71.8">14</text>
<text x="243" y="66.5">PD3(PCINT27/TXD1/INT1)</text>
<text x="243" y="70.1">PD4(PCINT28/XCK1/OC1B)</text>
<text x="322.2" y="70.1">PA5(ADC5/PCINT5)</text>
<text x="322.2" y="66.5">PA4(ADC4/PCINT4)</text>
<text x="354.7" y="71.8">31</text>
<text x="354.7" y="68.3">32</text>
<text x="237.4" y="75.4">15</text>
<text x="243" y="73.6">PD5(PCINT29/OC1A)</text>
<text x="243" y="77.1">PD6(PCINT30/OC2B/ICP1)</text>
<text x="322.2" y="77.1">PA7(ADC7/PCINT7)</text>
<text x="322.2" y="73.6">PA6(ADC6/PCINT6)</text>
<text x="354.7" y="75.4">30</text>
<text x="88.9" y="78.4">RSTAVR</text>
<text x="156.7" y="78.9">4</text>
<text x="165.8" y="78.9">3</text>
<text x="237.4" y="78.9">16</text>
<text x="243" y="80.6">PD7(PCINT31/OC2A)</text>
<text x="345" y="80.6">AREF</text>
<text x="354.7" y="78.9">29</text>
<text x="156.7" y="89.5">2</text>
<text x="165.8" y="89.5">1</text>
<text x="237.4" y="89.5">19</text>
<text x="354.7" y="89.5">26</text>
<text x="237.4" y="93">20</text>
<text x="243" y="91.2">PC0(PCINT16/SCL)</text>
<text x="243" y="94.8">PC1(PCINT17/SDA)</text>
<text x="318.1" y="94.8">PC6(TOSC1/PCINT22)</text>
<text x="318.1" y="91.2">PC7(TOSC2/PCINT23)</text>
<text x="354.7" y="93">25</text>
<text x="237.4" y="96.5">21</text>
<text x="237.4" y="100">22</text>
<text x="243" y="98.3">PC2(PCINT18/TCK)</text>
<text x="243" y="101.8">PC3(PCINT19/TMS)</text>
<text x="322" y="101.8">PC4(TDO/PCINT20)</text>
<text x="323.2" y="98.3">PC5(TDI/PCINT21)</text>
<text x="354.7" y="100">23</text>
<text x="354.7" y="96.5">24</text>
<text x="134.2" y="119.5">1</text>
<text x="130.7" y="121.2">1</text>
<text x="130.7" y="124.7">2</text>
<text x="134.2" y="123">2</text>
<text x="141.8" y="126">RSTAVR</text>
<text x="130.7" y="128.3">3</text>
<text x="130.7" y="131.8">4</text>
<text x="134.2" y="126.5">3</text>
<text x="134.2" y="130">4</text>
<text x="141.8" y="129.5">SCK</text>
<text x="130.7" y="135.3">5</text>
<text x="134.2" y="133.6">5</text>
<text x="134.2" y="137.1">6</text>
<text x="141.8" y="133">MISO</text>
<text x="141.8" y="136.6">MOSI</text>
<text x="130.7" y="138.9">6</text>
<text x="379.9" y="148.9">LED1</text>
<text x="166" y="172.4">1</text>
<text x="180.6" y="171.8">RXD1</text>
<text x="46.1" y="177.7">1</text>
<text x="49.6" y="175.9">1</text>
<text x="49.6" y="179.4">2</text>
<text x="57.1" y="175.4">B</text>
<text x="57.1" y="178.9">A</text>
<text x="76.6" y="175.4">B</text>
<text x="90.7" y="178.9">A</text>
<text x="142.4" y="179.4">6</text>
<text x="142.4" y="175.9">7</text>
<text x="145.9" y="177.7">B</text>
<text x="157.7" y="177.7">RE#</text>
<text x="162.3" y="174.1">R</text>
<text x="166" y="175.9">2</text>
<text x="166" y="179.4">3</text>
<text x="182.4" y="175.4">DIR</text>
<text x="46.1" y="181.2">2</text>
<text x="46.1" y="184.7">3</text>
<text x="49.6" y="183">3</text>
<text x="145.9" y="181.2">A</text>
<text x="160" y="181.2">DE</text>
<text x="162.1" y="184.7">D</text>
<text x="166" y="183">4</text>
<text x="180.6" y="182.4">TXD1</text>
<text x="379.9" y="189.5">LEDGPS</text>
<text x="270.6" y="193">RXD1</text>
<text x="305.9" y="193">TXD1</text>
<text x="152.4" y="215.9">A</text>
<text x="178.9" y="215.9">B</text>
<text x="327.1" y="231.8">TXD0</text>
<text x="341.8" y="228.8">1</text>
<text x="341.8" y="232.3">2</text>
<text x="345.3" y="230.6">1</text>
<text x="327.1" y="235.3">RXD0</text>
<text x="341.8" y="235.9">3</text>
<text x="341.8" y="239.4">4</text>
<text x="345.3" y="234.1">2</text>
<text x="345.3" y="237.6">3</text>
<text x="345.3" y="241.2">4</text>
<text x="60.1" y="251.7">1</text>
<text x="56.7" y="253.5">1</text>
<text x="56.7" y="257">2</text>
<text x="60.1" y="255.3">2</text>
<text x="56.7" y="260.6">3</text>
<text x="60.1" y="258.8">3</text>
<text x="60.1" y="262.3">4</text>
<text x="67.7" y="258.3">GPSIN</text>
<text x="56.7" y="264.1">4</text>
<text x="325.3" y="275.9">TXD1</text>
<text x="340" y="272.9">1</text>
<text x="343.5" y="274.7">1</text>
<text x="325.3" y="279.4">RXD1</text>
<text x="340" y="276.4">2</text>
<text x="340" y="280">3</text>
<text x="343.5" y="278.2">2</text>
<text x="343.5" y="281.7">3</text>
<text x="340" y="283.5">4</text>
<text x="343.5" y="285.3">4</text>
<text x="413.5" y="290">TXMAIN</text>
<text x="461.1" y="290">RXD0</text>
<text x="413.5" y="305.9">TXPC</text>
<text x="61.6" y="323.7">V+</text>
<text x="68.8" y="322.3">1</text>
<text x="360.5" y="318.2">GPSIN</text>
<text x="62.4" y="327.2">D-</text>
<text x="68.8" y="325.8">2</text>
<text x="68.8" y="329.4">3</text>
<text x="81.8" y="328.8">D3+</text>
<text x="81.8" y="325.3">D3-</text>
<text x="216.7" y="329.4">1</text>
<text x="360.5" y="325.3">ENAGPS</text>
<text x="61.3" y="330.8">D+</text>
<text x="62.5" y="334.3">ID</text>
<text x="68.8" y="332.9">4</text>
<text x="216.7" y="332.9">2</text>
<text x="221.2" y="334.3">TXD</text>
<text x="221.2" y="330.8">GND</text>
<text x="232.7" y="334.3">R232</text>
<text x="241.7" y="332.9">15</text>
<text x="62.7" y="337.8">V-</text>
<text x="68.8" y="336.4">5</text>
<text x="216.7" y="339.9">4</text>
<text x="216.7" y="336.4">3</text>
<text x="221.2" y="341.3">V3</text>
<text x="221.2" y="337.8">RXD</text>
<text x="231.7" y="341.3">DTR#</text>
<text x="232" y="337.8">RTS#</text>
<text x="241.7" y="336.4">14</text>
<text x="241.7" y="339.9">13</text>
<text x="254.7" y="339.4">DTR</text>
<text x="281.2" y="339.4">RSTAVR</text>
<text x="203.6" y="342.9">D3+</text>
<text x="203.6" y="346.5">D3-</text>
<text x="216.7" y="347">6</text>
<text x="216.7" y="343.5">5</text>
<text x="221.2" y="344.9">D+</text>
<text x="231.2" y="344.9">DCD#</text>
<text x="241.7" y="343.5">12</text>
<text x="241.7" y="347">11</text>
<text x="216.7" y="350.5">7</text>
<text x="221.2" y="351.9">NC.</text>
<text x="221.2" y="348.4">D-</text>
<text x="231.5" y="351.9">DSR#</text>
<text x="234.8" y="348.4">RI#</text>
<text x="241.7" y="350.5">10</text>
<text x="216.7" y="354">8</text>
<text x="221.2" y="355.5">NC.</text>
<text x="232" y="355.5">CTS#</text>
<text x="243.4" y="354">9</text>
</g>
<g font-size="3.2" fill="#f00">
<text x="239.5" y="40.1">5</text>
<text x="243" y="41.8">VCC</text>
<text x="354.7" y="47.1">38</text>
<text x="346.6" y="48.9">VCC</text>
<text x="237.4" y="82.4">17</text>
<text x="243" y="84.2">VCC</text>
<text x="344.5" y="87.7">AVCC</text>
<text x="354.7" y="85.9">27</text>
<text x="142.4" y="172.4">8</text>
<text x="145.9" y="174.1">VCC</text>
<text x="241.7" y="329.4">16</text>
<text x="234.3" y="330.8">VCC</text>
</g>
</svg>
